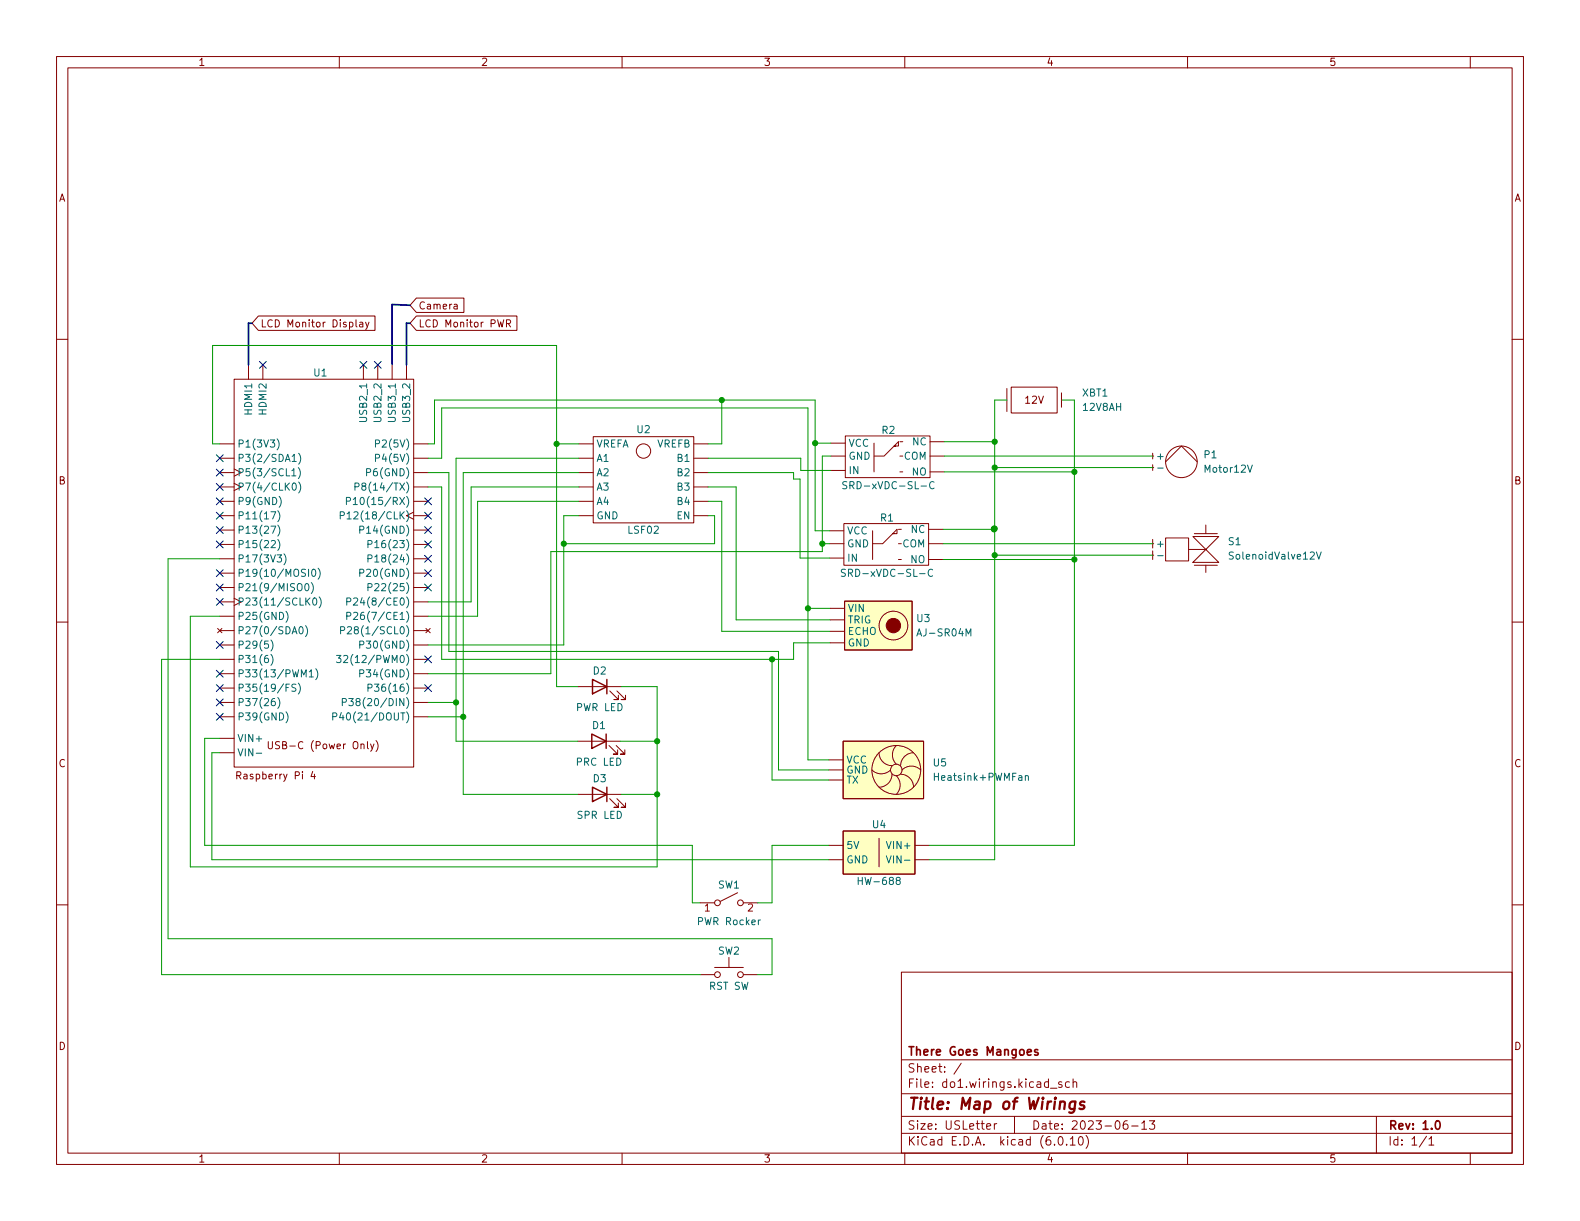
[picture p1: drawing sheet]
<svg xmlns="http://www.w3.org/2000/svg" width="279mm" height="216mm" viewBox="0 0 279 216" stroke-linecap="round" stroke-linejoin="round" font-family="sans-serif">
<g fill="none" stroke="#840000" stroke-width=".18">
<path d="M10 10h259.4v195.9h-259.4zM12 12h255.4v191.9h-255.4zM60 10v2M110 10v2M160 10v2M210 10v2M260 10v2M10 60h2M45.7 55.9h20.6v2.5h-20.6l-1.1-1.2zM63 56.5v1.1l.1 .2M63.6 57h.5l.1 .8M64.2 57.3h-.5l-.1 .2 .1 .3h.5"/>
<path d="M64.6 57l.4 .8M65.3 57l-.5 1.1-.2 .1M73.6 52.7h8.4v2.5h-8.4l-1.1-1.2zM73.6 55.9h17.8v2.5h-17.8l-1.1-1.2zM80.3 53.9h.5l.1 .7M80.9 54.1l-.5 .1-.1 .1 .1 .3h.5M88 56.5l.3 1.3 .2-.9 .3 .9 .3-1.3M89.6 57.2h.6l.1-.2-.1-.3-.6-.2v1.3M89.9 57.2l.4 .6M267.4 60h2M38.9 78.5h2.5M41.4 67.1h31.8v68.5h-31.8z"/>
<path d="M43.9 64.5v2.6M46.5 64.5v2.6M64.3 64.5v2.6M66.8 64.5v2.6M69.3 64.5v2.6M71.9 64.5v2.6M73.2 78.5h2.5M102.4 78.5h2.5M104.9 77.2h17.8v15.3h-17.8zM122.7 78.5h2.5M146.9 78.4h2.6M149.5 77.1h15v7.4h-15z"/>
<path d="M154.6 78.4v5M158.4 78.9h-.3h.8v-.8l-2.6 2.5h-1.7M159.1 78.1h.5M164.5 78.1h2.5M178.1 68.7v4.1M178.8 68.5h8.1v4.5h-8.1zM187.7 69.5v2.5M38.9 81h2.5M38.9 83.6h2.5M38.9 86.1h2.5M38.9 88.6h2.5M38.9 91.2h2.5"/>
<path d="M38.9 93.7h2.5M38.9 96.3h2.5M38.9 98.8h2.5M41.4 82.9l1.3 .7-1.3 .6M41.4 85.5l1.3 .6-1.3 .6M73.2 90.6l-1.3 .6 1.3 .6M73.2 81h2.5M73.2 83.6h2.5M73.2 86.1h2.5M73.2 88.6h2.5M73.2 91.2h2.5M73.2 93.7h2.5"/>
<path d="M73.2 96.3h2.5M73.2 98.8h2.5M102.4 81h2.5M102.4 83.6h2.5M102.4 86.1h2.5M102.4 88.6h2.5M102.4 91.2h2.5M122.7 81h2.5M122.7 83.6h2.5M122.7 86.1h2.5M122.7 88.6h2.5M122.7 91.2h2.5"/>
<path d="M146.7 96.1h2.5M146.7 98.7h2.5M146.7 93.9h2.5M146.9 80.6h2.6M146.9 83.2h2.6M149.2 92.6h15v7.3h-15zM154.3 93.9v5M158.1 94.4h-.2h.7v-.8l-2.5 2.5h-1.8M158.9 98.9h.5M158.9 96.1h.5M158.9 93.6h.5M159.1 83.4h.5"/>
<path d="M159.1 80.6h.5M164.2 98.9h2.6M164.2 96.1h2.6M164.2 93.6h2.6M164.5 83.4h2.5M164.5 80.6h2.5M203.8 97.4v1.5M206.1 95.1h4.1v4.1h-4.1zM206.1 81.7l2.8-2.8 2.8 2.8M210.2 97.2h3M210.9 94.9h4.6l-2.3 2.3 2.3 2.2h-4.6l2.3-2.2zM211.2 99.9h4.1"/>
<path d="M211.2 94.4h4.1M213.2 92.8v1.6M213.2 99.9v1.3M10 110h2M38.5 111.1l.7 .8M38.9 116.6h2.5M38.9 101.3h2.5M38.9 103.9h2.5M38.9 106.4h2.5M38.9 109h2.5M38.9 111.5h2.5M38.9 114h2.5"/>
<path d="M38.9 119.1h2.5M39.2 111.1l-.7 .8M41.4 105.8l1.3 .6-1.3 .7M73.2 116.6h2.5M73.2 101.3h2.5M73.2 103.9h2.5M73.2 106.4h2.5M73.2 109h2.5M73.2 111.5h2.5M73.2 114h2.5M73.2 119.1h2.5M75.3 111.1l.8 .8"/>
<path d="M76.1 111.1l-.8 .8M146.8 111.6h2.6M146.8 113.7h2.6M146.8 109.6h2.6M146.8 107.6h2.6M149.4 106.3h11.9v8.6h-11.9zM267.4 110h2M38.9 121.7h2.5M38.9 124.2h2.5M38.9 126.7h2.5M38.9 130.6h2.5M38.9 133.1h2.5"/>
<path d="M41.9 137.1h.6l.1-.2-.1-.3-.6-.1v1.2M47.4 131.1v1.1l.3 .2 .3-.1 .2-.1v-1.1M55.3 136.4l-.3 .9h.8M55.6 136.9v.8M65.5 131.6l.3 .8M66.1 131.6l-.4 1.1-.2 .1M66.5 130.9a1.46 1.46 0 0 1 0 2M73.2 121.7h2.5M73.2 124.2h2.5M73.2 126.7h2.5M102.1 131.1h7.6M102.2 121.4h7.7"/>
<path d="M107.7 131.8l1.5 1.6h-.7h.7v-.8M107.8 122.2l1.5 1.5h-.7h.7v-.8M109 131.8l1.5 1.6h-.8h.8v-.8M109.1 122.2l1.5 1.5h-.7h.7v-.8M146.6 136.1h2.5M146.6 137.9h2.5M146.6 134.4h2.5M149.1 131.1h14.2v10.1h-14.2zM154.2 136.1a2.33 2.33 0 0 0 3.3 0M155.4 133.1a2.29 2.29 0 0 0 2.3 2.3M157.7 136.9a2.29 2.29 0 0 1-2.3 2.3M158.5 137.2a2.34 2.34 0 0 1 0 3.3"/>
<path d="M158.5 131.8a2.34 2.34 0 0 0 0 3.3M159.3 136.9a2.29 2.29 0 0 1 2.2 2.3M159.5 136.1a2.33 2.33 0 0 1 3.3 0M161.5 133.1a2.32 2.32 0 0 0-2.2 2.3M10 160h2M102.2 140.5h7.7M107.8 141.2l1.5 1.5h-.7h.7v-.7M109.1 141.2l1.5 1.5h-.7h.7v-.7M123.8 159.6h2.6M130.4 157.9l-3 1.5M131.4 159.6h2.6M146.6 149.5h2.5"/>
<path d="M146.6 152h2.5M149.1 146.9h12.7v7.7h-12.7zM155.4 148.2v5.1M161.8 149.5h2.5M161.8 152h2.5M267.4 160h2M123.8 172.3h2.6M126.4 171.1h5M128.9 169.3v1.8M131.4 172.3h2.6M159.4 171.9h108v32h-108zM159.4 197.4h108"/>
<path d="M159.4 193.4h108M159.4 187.4h108M170 188l-1.3 1.9M174.5 199.2l.7-.2-.1-.3h-.4l-.2 .2v.7h.6M175.8 198.7v1M176.3 198.7h-.3l-.2 .3M179.4 197.4v3M185.8 192.4h1.1M187.8 191.4l-.4-.1-.2 .2 .1 .2 .5 .2v.3h-.6M189.1 191.4l-.4-.1-.3 .3v.4l.1 .2h.6M189.8 191.4l.2-.1 .3 .1 .1 .9M189.8 190.8v1.5"/>
<path d="M199.3 198.2a.59 .59 0 0 0-.7 .6v.6l.2 .2 .4 .1 .2-.2 .1-.5-.2-.2-.4-.1-.3 .3M200.1 199.1h1.2M201.9 198.6l.4-.4v1.5M201.9 199.7h.9M203.3 198.2h.9l-.5 .5 .4 .2v.6l-.2 .2h-.4l-.2-.2M243.4 197.4v6.5M60 203.9v2M110 203.9v2M159.4 200.4h108M160 203.9v2M187.3 201h.2a.81 .81 0 0 1 .6 .6 .81 .81 0 0 1-.3 .8l-.2 .1a.81 .81 0 0 1-.6-.6 .81 .81 0 0 1 .3-.9zM188.6 202.3v.2"/>
<path d="M189.3 201.4l.4-.4v1.5M189.3 202.5h.8M190.9 201h.1a.81 .81 0 0 1 .6 .6 .81 .81 0 0 1-.3 .8l-.1 .1a.81 .81 0 0 1-.6-.6 .81 .81 0 0 1 .3-.9zM192 200.8a1.72 1.72 0 0 1 0 2.2M210 203.9v2M252.3 200.9l-1.3 1.9M252.7 201.4l.4-.4v1.5M252.7 202.5h.8M260 203.9v2"/>
<circle cx="113.8" cy="79.8" r="1.27"/>
<circle cx="208.9" cy="81.7" r="2.79"/>
<circle cx="158" cy="110.6" r="2.54"/>
<circle cx="158.5" cy="136.1" r="4.3"/>
<circle cx="158.5" cy="136.1" r="1.02"/>
<circle cx="126.9" cy="159.6" r=".51"/>
<circle cx="130.9" cy="159.6" r=".51"/>
<circle cx="126.9" cy="172.3" r=".51"/>
<circle cx="130.9" cy="172.3" r=".51"/>
</g>
<path d="M181.7 186.1l.7-.2-.1-.2-.4-.1-.2 .2v.7h.6M183.5 185.7l-.3-.1-.2 .2v.2l.5 .1v.4h-.5M254 198.2h.2a.82 .82 0 0 1 .6 .6 .82 .82 0 0 1-.3 .8l-.2 .1a.81 .81 0 0 1-.6-.6 .81 .81 0 0 1 .3-.9z" fill="none" stroke="#840000" stroke-width=".3"/>
<path d="M190.2 194.9a.66 .66 0 0 0-1 .3l-.1 .5 .2 .3 .1 .1 .6-.1M190.2 194.8l-.2 1.6a.6 .6 0 0 1-.9 .3M191.8 194.9a.49 .49 0 0 0-.8 .3l.1 .1 .4 .1 .3 .3-.2 .3-.2 .1-.5-.1" fill="none" stroke="#840000" stroke-width=".4"/>
<path d="M104.6 129.8l2.6 1.3-2.6 1.2zM104.8 139.2l2.5 1.3-2.5 1.2zM104.8 120.1l2.5 1.3-2.5 1.3zM107.2 129.8v2.5M107.3 120.1v2.6M107.3 139.2v2.5" fill="none" stroke="#840000" stroke-width=".25"/>
<g fill="#ffffc2" stroke="#ffffc2" stroke-width=".18">
<path d="M149.1 131.1h14.2v10.1h-14.2z"/>
<path d="M149.4 106.3h11.9v8.6h-11.9z"/>
<path d="M149.1 146.9h12.7v7.7h-12.7z"/>
</g>
<g fill="none" stroke="#006464" stroke-width=".18">
<path d="M49 77.6a1.46 1.46 0 0 1 0 1.9M66.4 78.5l.6-.1 .1-.2v-.3l-.7-.1v1.3M47.9 90.5h.9l-.6 1.3M47.9 93h.9l-.6 1.3M49.1 90.3a1.46 1.46 0 0 1 0 1.9M49.1 92.8a1.46 1.46 0 0 1 0 2M49.1 95.4a1.46 1.46 0 0 1 0 1.9M49.4 87.8a1.46 1.46 0 0 1 0 1.9M50.2 97.9a1.46 1.46 0 0 1 0 2M51.6 83.2l.4-.3v1.2M51.6 84.1h.7M51.7 80.7l.3-.4v1.3"/>
<path d="M51.7 81.6h.7M51.8 85.5l.2-.1a.68 .68 0 0 1 .4 .6 .68 .68 0 0 1-.4 .7l-.2-.1-.1-.4zM52.8 82.7a1.46 1.46 0 0 1 0 1.9M52.8 80.1a1.46 1.46 0 0 1 0 2M52.8 85.2a1.46 1.46 0 0 1 0 2M60.2 91.2l.6-.1 .1-.2-.1-.3-.6-.1v1.3M61.3 88.6h.6l.1-.2-.1-.3-.6-.1v1.2M61.4 90.9l.3-.4v1.3M61.4 91.8h.7M62.5 88.3l.3-.3v1.2M62.5 89.2h.7M62.8 86.1l.6-.1 .1-.2-.1-.3-.6-.1v1.3"/>
<path d="M63.6 93.7l.6-.1 .1-.1v-.3l-.7-.2v1.3M64.2 86l-.2-.3v-.2l.2-.1 .4 .1 .1 .2-.1 .1-.5 .2-.1 .2v.4l.2 .1 .4-.1 .1-.2v-.2l-.2-.2M64.8 83.5h.6l.2-.2-.1-.3-.7-.1v1.2M65.1 96.2h.6l.1-.2-.1-.3-.6-.1v1.2M65.1 98.8l.6-.1 .1-.2-.1-.3-.6-.1v1.3M66.4 81l.6-.1 .1-.1v-.3l-.7-.2v1.3M149.8 85.2h-.5l-.2 .1v.3l.5 .3 .2 .3-.3 .2h-.5M165.2 85.3a.6 .6 0 0 0-.9 .4 .6 .6 0 0 0 .6 .7l.3-.1M204.7 82.8h1M204.7 98.3h1M220.6 82.2l.4 1.3 .5-1.3M232.8 97.6l.4 1.3 .4-1.3"/>
<path d="M47.9 113.2a1.46 1.46 0 0 1 0 1.9M47.9 115.7a1.46 1.46 0 0 1 0 1.9M50.6 108.1a1.46 1.46 0 0 1 0 1.9M53.1 110.9l.1-.1a.68 .68 0 0 1 .4 .6 .68 .68 0 0 1-.4 .7 .84 .84 0 0 1-.1-1.2zM54 103.3l.2-.1a.68 .68 0 0 1 .4 .6 .68 .68 0 0 1-.4 .7l-.2-.2-.1-.3zM54 110.6a1.46 1.46 0 0 1 0 2M54.3 106.3l.5 .7M54.7 118.8l.3-.4v1.3M54.7 119.7h.7M54.8 105.7l-.7 .8M55 103a1.46 1.46 0 0 1 0 1.9M55.3 100.7h.1a.68 .68 0 0 1 .5 .6 .68 .68 0 0 1-.5 .6 .84 .84 0 0 1-.1-1.2z"/>
<path d="M55.4 105.9l.2-.2a.68 .68 0 0 1 .4 .7 .68 .68 0 0 1-.4 .6l-.2-.1-.1-.4zM55.8 118.2a1.46 1.46 0 0 1 0 2M56.3 100.5a1.46 1.46 0 0 1 0 1.9M56.4 105.5a1.46 1.46 0 0 1 0 2M59.5 115.9h.8l-.4 .5 .3 .1v.5l-.2 .2-.5-.2M60.2 111.5l.6-.1 .2-.2-.1-.3-.7-.1v1.3M60.8 116l.5-.1 .2 .4-.8 .9h.8M61.3 106.4l.6-.1 .1-.1v-.3l-.7-.2v1.3M61.3 108.9h.6l.1-.2v-.3l-.7-.1v1.2M61.4 110.9l.5-.1 .3 .4-.8 .9h.8M62.5 105.9l.5-.2 .3 .4-.8 .9h.8M62.5 108.4l.5-.1 .3 .3-.8 .9h.8"/>
<path d="M63.6 101.3h.6l.1-.2v-.3l-.7-.1v1.2M63.6 114h.6l.1-.2v-.3l-.7-.1v1.2M63.6 119.1l.6-.1 .1-.1v-.3l-.7-.2v1.3M65.1 103.9l.6-.1 .1-.2-.1-.3-.6-.1v1.3M149.5 100.7h-.5l-.2 .1v.3l.6 .3 .1 .3-.2 .2h-.5M164.9 100.8a.6 .6 0 0 0-.8 .4 .6 .6 0 0 0 .6 .7l.2-.1M170.8 112.5v-1.3l.5 .9 .4-.9v1.3M45.3 133.2h1M49.1 123.3a1.46 1.46 0 0 1 0 2M50.6 125.9a1.46 1.46 0 0 1 0 1.9M52.3 121h-.5l-.1 .1v.4l.5 .2 .1 .3-.2 .2h-.5M52.8 120.8a1.46 1.46 0 0 1 0 1.9"/>
<path d="M58.8 126.7h.6l.2-.2-.1-.3-.7-.1v1.2M60.4 126l-.4 .9h.8M60.5 124.2l.6-.1 .2-.2-.1-.3-.7-.1v1.3M61.7 123.5h.8l-.5 .5 .4 .1v.6l-.2 .1-.5-.1M65.1 121.6h.6l.1-.2-.1-.3-.6-.1v1.2M181.3 137.3l.2-.2 .3 .1 .1 .8M156.7 151.3l.5 1.3 .4-1.3M134.5 162.7l-.4 .2"/>
</g>
<circle cx="158" cy="110.6" r="1.27" fill="#840000" stroke="#840000" stroke-width=".18"/>
<path d="M44.6 57.2h-.7v7.3M72.5 57.2h-.6v7.3M72.5 54l-3.2-.2v10.6" fill="none" stroke="#000084" stroke-width=".3"/>
<g fill="none" stroke="#009600" stroke-width=".18">
<path d="M38.9 78.5h-1.3v-17.4h60.8v60.3h3.8M75.7 78.5h1.1v-7.8h67.3v23.2h2.6M98.4 78.5h4M127.6 70.7v7.8h-2.4M144.1 78.4h2.8M167 78.1h8.9M178.1 70.7h-2.2v81.3h-11.6M187.7 70.7h2.3v78.8h-25.7M38.9 98.8h-9.2v67.2h106.8v6.3h-2.5M75.7 86.1h2.4v30.5h62.2v-2.9h6.5M75.7 83.6h3.7v31.6h58.3v20.9h8.9M75.7 81h2.4v-8.9h64.8v62.3h3.7"/>
<path d="M102.4 88.6h-17.9v20.4h-8.8M102.4 86.1h-19.1v20.3h-7.6M102.4 81h-21.8v50.1h21.5M102.4 83.6h-20.5v56.9h20.3M102.4 91.2h-2.7v22.8h-24M125.2 86.1h5v23.5h16.6M125.2 88.6h2.4v23h19.2M125.2 81h16.4v2.2h5.3M125.2 83.6h15.1v1.1h1.2v14h5.2M125.2 91.2h1.2v4.9h-26.7M145.4 96.1h1.3M146.9 80.6h-1.5v16.9h-48v21.6h-21.7"/>
<path d="M166.8 96.1h37M166.8 98.9h23.2M167 80.6h36.8M167 83.4h23M175.9 93.5h-.1v.1h-9M175.9 98.2h27.9M175.9 82.7h27.9M38.9 116.6h-10.3v55.7h95.2M38.9 109h-5.2v44.3h82.5v-31.9h-6.3M136.5 116.6v21.3h10.1M142.9 107.6h3.9M38.9 133.1h-1.4v18.9h109.1"/>
<path d="M38.9 130.6h-2.7v18.9h86.2v10.1h1.4M75.7 124.2h4.9M75.7 126.7h6.2M109.7 131.1h6.5M109.9 140.5h6.3M146.6 149.5h-10.1v10.1h-2.5"/>
</g>
<g fill="none" stroke="#000084" stroke-width=".18">
<path d="M45.9 63.9l1.2 1.2M47.1 63.9l-1.2 1.2M63.7 63.9l1.2 1.2M64.9 63.9l-1.2 1.2M66.2 63.9l1.2 1.2M67.4 63.9l-1.2 1.2M38.3 93.1l1.2 1.2M38.3 88l1.2 1.3M38.3 83l1.2 1.2M38.3 85.5l1.2 1.2M38.3 80.4l1.2 1.2M38.3 90.6l1.2 1.2"/>
<path d="M38.3 95.7l1.2 1.2M39.5 93.1l-1.2 1.2M39.5 88l-1.2 1.3M39.5 83l-1.2 1.2M39.5 85.5l-1.2 1.2M39.5 80.4l-1.2 1.2M39.5 90.6l-1.2 1.2M39.5 95.7l-1.2 1.2M75.1 98.2l1.2 1.2M75.1 93.1l1.2 1.2M75.1 90.6l1.2 1.2M75.1 95.7l1.2 1.2"/>
<path d="M75.1 88l1.2 1.3M76.3 98.2l-1.2 1.2M76.3 93.1l-1.2 1.2M76.3 90.6l-1.2 1.2M76.3 95.7l-1.2 1.2M76.3 88l-1.2 1.3M38.3 103.3l1.2 1.2M38.3 118.5l1.2 1.2M38.3 113.4l1.2 1.3M38.3 105.8l1.2 1.2M38.3 100.7l1.2 1.3M39.5 103.3l-1.2 1.2"/>
<path d="M39.5 118.5l-1.2 1.2M39.5 113.4l-1.2 1.3M39.5 105.8l-1.2 1.2M39.5 100.7l-1.2 1.3M75.1 100.7l1.2 1.3M75.1 103.3l1.2 1.2M75.1 116l1.2 1.2M76.3 100.7l-1.2 1.3M76.3 103.3l-1.2 1.2M76.3 116l-1.2 1.2M38.3 123.6l1.2 1.2M38.3 121.1l1.2 1.2"/>
<path d="M38.3 126.1l1.2 1.3M39.5 123.6l-1.2 1.2M39.5 121.1l-1.2 1.2M39.5 126.1l-1.2 1.3M75.1 121.1l1.2 1.2M76.3 121.1l-1.2 1.2"/>
</g>
<g fill="#009600" stroke="#009600" stroke-width=".18">
<circle cx="145.4" cy="96.1" r=".46"/>
<circle cx="142.9" cy="107.6" r=".46"/>
<circle cx="136.5" cy="116.6" r=".46"/>
<circle cx="80.6" cy="124.2" r=".46"/>
<circle cx="99.7" cy="96.1" r=".46"/>
<circle cx="81.9" cy="126.7" r=".46"/>
<circle cx="116.2" cy="131.1" r=".46"/>
<circle cx="144.1" cy="78.4" r=".46"/>
<circle cx="127.6" cy="70.7" r=".46"/>
<circle cx="98.4" cy="78.5" r=".46"/>
<circle cx="175.8" cy="93.5" r=".46"/>
<circle cx="175.8" cy="93.6" r=".46"/>
<circle cx="175.9" cy="98.2" r=".46"/>
<circle cx="175.9" cy="93.5" r=".46"/>
<circle cx="175.9" cy="82.7" r=".46"/>
<circle cx="175.9" cy="78.1" r=".46"/>
<circle cx="190" cy="83.4" r=".46"/>
<circle cx="190" cy="98.9" r=".46"/>
<circle cx="116.2" cy="140.5" r=".46"/>
</g>
<text font-size="2.8" fill="#840000" x="160.4" y="196.2">Title: Map of Wirings</text>
<g font-size="2.1" fill="#840000">
<text x="160.4" y="189.7">Sheet: /</text>
<text x="160.4" y="186.7">There Goes Mangoes</text>
<text x="160.4" y="192.4">File: do1.wirings.kicad_sch</text>
<text x="160.4" y="202.5">KiCad E.D.A. kicad (6.0.10)</text>
<text x="160.4" y="199.7">Size: USLetter</text>
<text x="182.4" y="199.7">Date: 2023-06-13</text>
<text x="245.4" y="199.7">Rev: 1.0</text>
<text x="245.4" y="202.5">Id: 1/1</text>
</g>
<g font-size="1.8" fill="#840000">
<text x="35" y="11.6">1</text>
<text x="85" y="11.6">2</text>
<text x="135" y="11.6">3</text>
<text x="185" y="11.6">4</text>
<text x="235" y="11.6">5</text>
<text x="10.3" y="35.6">A</text>
<text x="267.7" y="35.6">A</text>
<text x="46" y="57.9">LCD Monitor Display</text>
<text x="73.9" y="54.7">Camera</text>
<text x="73.9" y="57.9">LCD Monitor PWR</text>
<text x="181.3" y="71.4">12V</text>
<text x="204.3" y="83.3">-</text>
<text x="10.3" y="85.7">B</text>
<text x="267.7" y="85.7">B</text>
<text x="204.3" y="98.8">-</text>
<text x="10.3" y="135.6">C</text>
<text x="42.6" y="137.8">Raspberry Pi 4</text>
<text x="48.6" y="132.5">USB-C (Power Only)</text>
<text x="267.7" y="135.6">C</text>
<text x="10.3" y="185.7">D</text>
<text x="267.7" y="185.7">D</text>
<text x="35" y="205.6">1</text>
<text x="85" y="205.6">2</text>
<text x="135" y="205.6">3</text>
<text x="185" y="205.6">4</text>
<text x="235" y="205.6">5</text>
</g>
<g font-size="1.8" fill="#006464">
<text x="55.5" y="66.6">U1</text>
<text x="191.4" y="70.1">XBT1</text>
<text x="44.6" y="73.1" transform="rotate(-90 44.6 73.1)">HDMI1</text>
<text x="47.1" y="73.1" transform="rotate(-90 47.1 73.1)">HDMI2</text>
<text x="64.9" y="74.2" transform="rotate(-90 64.9 74.2)">USB2_1</text>
<text x="67.4" y="74.2" transform="rotate(-90 67.4 74.2)">USB2_2</text>
<text x="70" y="74.2" transform="rotate(-90 70 74.2)">USB3_1</text>
<text x="72.5" y="74.2" transform="rotate(-90 72.5 74.2)">USB3_2</text>
<text x="112.7" y="76.6">U2</text>
<text x="156" y="76.7">R2</text>
<text x="191.6" y="72.6">12V8AH</text>
<text x="41.9" y="79.1">P1(3V3)</text>
<text x="41.9" y="81.7">P3(2/SDA1)</text>
<text x="67.1" y="79.1">P2(5V)</text>
<text x="67.1" y="81.7">P4(5V)</text>
<text x="105.4" y="81.7">A1</text>
<text x="105.4" y="79.1">VREFA</text>
<text x="116.2" y="79.1">VREFB</text>
<text x="119.9" y="81.7">B1</text>
<text x="150" y="81.3">GND</text>
<text x="150" y="83.8">IN</text>
<text x="150" y="79">VCC</text>
<text x="159.8" y="81.3">COM</text>
<text x="161.4" y="78.7">NC</text>
<text x="204.3" y="81.3">+</text>
<text x="213" y="81">P1</text>
<text x="213.2" y="83.6">Motor12V</text>
<text x="41.9" y="84.2">P5(3/SCL1)</text>
<text x="41.9" y="86.7">P7(4/CLK0)</text>
<text x="41.9" y="89.3">P9(GND)</text>
<text x="63.4" y="89.3">P10(15/RX)</text>
<text x="64.6" y="86.7">P8(14/TX)</text>
<text x="65.4" y="84.2">P6(GND)</text>
<text x="105.4" y="84.2">A2</text>
<text x="105.4" y="86.7">A3</text>
<text x="105.4" y="89.3">A4</text>
<text x="119.9" y="84.2">B2</text>
<text x="119.9" y="86.7">B3</text>
<text x="119.9" y="89.3">B4</text>
<text x="150.2" y="86.5">SRD-xVDC-SL-C</text>
<text x="161.3" y="84.1">NO</text>
<text x="41.9" y="91.8">P11(17)</text>
<text x="41.9" y="94.4">P13(27)</text>
<text x="62.2" y="91.8">P12(18/CLK)</text>
<text x="64.4" y="94.4">P14(GND)</text>
<text x="105.4" y="91.8">GND</text>
<text x="111.1" y="94.4">LSF02</text>
<text x="119.7" y="91.8">EN</text>
<text x="149.7" y="94.5">VCC</text>
<text x="155.7" y="92.2">R1</text>
<text x="161.1" y="94.2">NC</text>
<text x="41.9" y="96.9">P15(22)</text>
<text x="41.9" y="99.4">P17(3V3)</text>
<text x="41.9" y="102">P19(10/MOSI0)</text>
<text x="64.4" y="102">P20(GND)</text>
<text x="66.4" y="96.9">P16(23)</text>
<text x="66.4" y="99.4">P18(24)</text>
<text x="149.7" y="96.8">GND</text>
<text x="149.7" y="99.3">IN</text>
<text x="150" y="102">SRD-xVDC-SL-C</text>
<text x="159.6" y="96.8">COM</text>
<text x="161" y="99.6">NO</text>
<text x="204.3" y="96.8">+</text>
<text x="217.3" y="96.4">S1</text>
<text x="217.8" y="98.9">SolenoidValve12V</text>
<text x="41.9" y="104.5">P21(9/MISO0)</text>
<text x="41.9" y="107.1">P23(11/SCLK0)</text>
<text x="63.4" y="107.1">P24(8/CE0)</text>
<text x="66.4" y="104.5">P22(25)</text>
<text x="41.9" y="109.6">P25(GND)</text>
<text x="41.9" y="112.1">P27(0/SDA0)</text>
<text x="62.3" y="112.1">P28(1/SCL0)</text>
<text x="63.4" y="109.6">P26(7/CE1)</text>
<text x="149.9" y="112.3">ECHO</text>
<text x="149.9" y="110.2">TRIG</text>
<text x="149.9" y="108.2">VIN</text>
<text x="162.1" y="110">U3</text>
<text x="162.6" y="112.5">AJ-SR04M</text>
<text x="41.9" y="114.7">P29(5)</text>
<text x="41.9" y="117.2">P31(6)</text>
<text x="41.9" y="119.8">P33(13/PWM1)</text>
<text x="61.7" y="117.2">32(12/PWM0)</text>
<text x="64.4" y="114.7">P30(GND)</text>
<text x="64.4" y="119.8">P34(GND)</text>
<text x="104.9" y="119.3">D2</text>
<text x="149.9" y="114.3">GND</text>
<text x="41.9" y="122.3">P35(19/FS)</text>
<text x="41.9" y="124.8">P37(26)</text>
<text x="62.8" y="124.8">P38(20/DIN)</text>
<text x="66.4" y="122.3">P36(16)</text>
<text x="102" y="125.7">PWR LED</text>
<text x="41.9" y="127.4">P39(GND)</text>
<text x="41.9" y="131.2">VIN+</text>
<text x="60.8" y="127.4">P40(21/DOUT)</text>
<text x="104.8" y="128.9">D1</text>
<text x="41.9" y="133.7">VIN-</text>
<text x="102" y="135.4">PRC LED</text>
<text x="149.6" y="136.8">GND</text>
<text x="149.6" y="135">VCC</text>
<text x="165.1" y="135.5">U5</text>
<text x="104.9" y="138.3">D3</text>
<text x="149.6" y="138.6">TX</text>
<text x="165.6" y="138">Heatsink+PWMFan</text>
<text x="102.2" y="144.8">SPR LED</text>
<text x="154.3" y="146.4">U4</text>
<text x="149.6" y="150.1">5V</text>
<text x="149.6" y="152.7">GND</text>
<text x="157.3" y="150.1">VIN+</text>
<text x="157.8" y="152.7">VIN-</text>
<text x="127" y="157.1">SW1</text>
<text x="152.2" y="156.5">HW-688</text>
<text x="123.6" y="163.6">PWR Rocker</text>
<text x="127" y="168.8">SW2</text>
<text x="125.5" y="175">RST SW</text>
</g>
<g font-size="1.8" fill="#a90000">
<text x="124.6" y="161.2">1</text>
<text x="132.2" y="161.2">2</text>
</g>
</svg>
